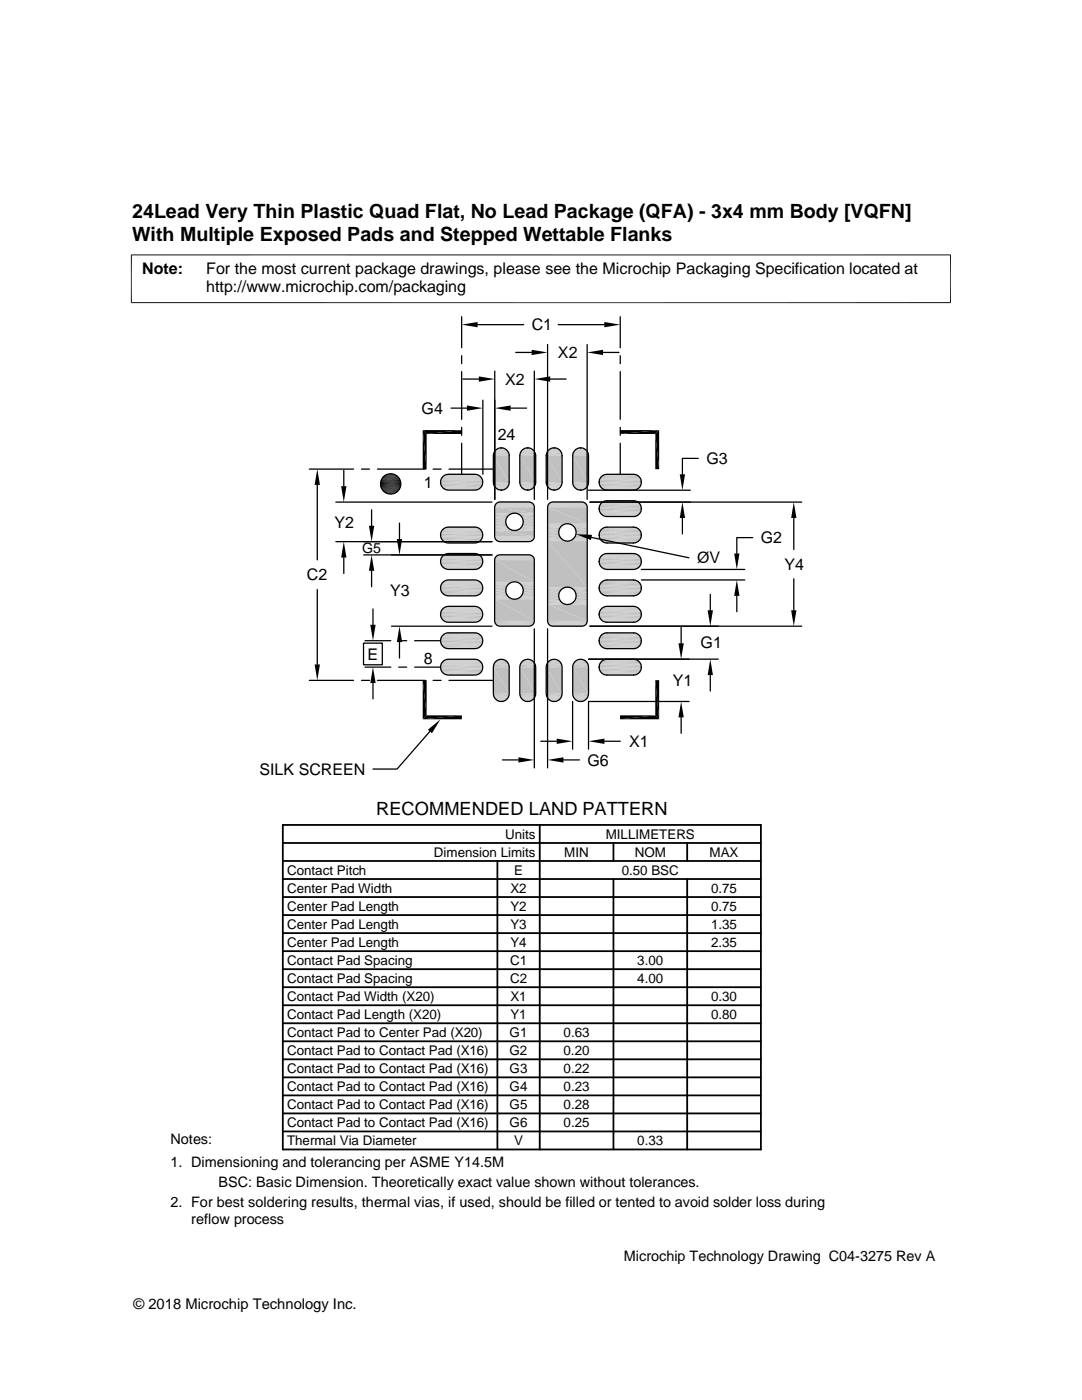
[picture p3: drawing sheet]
<svg xmlns="http://www.w3.org/2000/svg" width="216mm" height="279mm" viewBox="0 0 216 279" stroke-linecap="round" stroke-linejoin="round" font-family="sans-serif">
<g fill="#c0c0c0">
<path d="M99.8 89.4h.5z"/>
<path d="M105.1 89.4h.5z"/>
<path d="M110.3 89.4h.5z"/>
<path d="M115.6 89.4h.5z"/>
<path d="M115.5 89.4h.6z"/>
<path d="M110.3 89.4h.6z"/>
<path d="M105 89.4h.6z"/>
<path d="M99.7 89.4h.6z"/>
<path d="M115.3 89.5h1.1z"/>
<path d="M115.5 89.4l.9 .1z"/>
<path d="M110 89.5h1.1z"/>
<path d="M110.3 89.4l.8 .1z"/>
<path d="M104.8 89.5h1z"/>
<path d="M105 89.4l.8 .1z"/>
<path d="M99.5 89.5h1.1z"/>
<path d="M99.7 89.4l.9 .1z"/>
<path d="M110 89.5h1.2z"/>
<path d="M104.7 89.5h1.2z"/>
<path d="M104.8 89.5h1.1z"/>
<path d="M99.4 89.5h1.2z"/>
<path d="M115.1 89.6l.2-.1 1.3 .1z"/>
<path d="M115.3 89.5l1.3 .1z"/>
<path d="M109.8 89.6l.2-.1 1.4 .1z"/>
<path d="M110 89.5l1.4 .1z"/>
<path d="M104.5 89.6l.2-.1 1.4 .1z"/>
<path d="M104.7 89.5l1.4 .1z"/>
<path d="M99.3 89.6l.1-.1 1.4 .1z"/>
<path d="M99.4 89.5l1.4 .1z"/>
<path d="M115 89.6h1.7z"/>
<path d="M115.1 89.6h1.6z"/>
<path d="M109.7 89.6h1.7z"/>
<path d="M109.8 89.6h1.6z"/>
<path d="M104.4 89.6h1.8z"/>
<path d="M104.5 89.6h1.7z"/>
<path d="M99.1 89.6h1.8z"/>
<path d="M99.3 89.6h1.6z"/>
</g>
<path d="M114.9 89.7h2" fill="none" stroke="#c0c0c0" stroke-width=".2"/>
<path d="M115 89.6l1.9 .1z" fill="#c0c0c0"/>
<path d="M109.6 89.7h2" fill="none" stroke="#c0c0c0" stroke-width=".2"/>
<path d="M109.7 89.6l1.9 .1z" fill="#c0c0c0"/>
<path d="M104.3 89.7h2" fill="none" stroke="#c0c0c0" stroke-width=".2"/>
<path d="M104.4 89.6l1.9 .1z" fill="#c0c0c0"/>
<path d="M99 89.7h2" fill="none" stroke="#c0c0c0" stroke-width=".2"/>
<path d="M99.1 89.6l1.9 .1z" fill="#c0c0c0"/>
<g fill="none" stroke="#c0c0c0" stroke-width=".2">
<path d="M87.9 95.9h8.4M88 95.7h8.2M88 95.5h8.2M88.1 95.4h8M88.2 95.3h7.9M88.3 95.2h7.7M88.4 95.1h7.5M88.5 95h7.3M88.6 94.9h7M88.7 94.8h6.8M88.9 94.8h6.5M89.2 94.7h5.9"/>
<path d="M98.5 90.7h3.1M98.6 90.4h2.9M98.6 90.3h2.9M98.7 90.1h2.7M98.7 90h2.6M98.8 89.9h2.4M98.9 89.8h2.2M103.7 90.7h3.2M103.8 90.4h3M103.8 90.3h3M103.9 90.1h2.8M104 90h2.6"/>
<path d="M104.1 89.9h2.4M104.2 89.8h2.2M109 90.7h3.1M109.1 90.4h3M109.1 90.3h2.9M109.2 90.1h2.8M109.3 90h2.6M109.4 89.9h2.4M109.5 89.8h2.2M114.3 90.7h3.1M114.4 90.4h2.9M114.4 90.3h2.9"/>
<path d="M114.5 90.1h2.7M114.5 90h2.7M114.6 89.9h2.5M114.7 89.8h2.3M119.9 95.1h7.7M120.1 94.9h7.3M120.3 94.8h6.9M120.6 94.7h6.3M120.8 94.7h5.9"/>
</g>
<path d="M87.9 95.8h8.4M98.5 90.5h3.1M103.8 90.5h3M109 90.5h3.1M114.3 90.5h3.1M119.8 95.3h8" fill="none" stroke="#c0c0c0" stroke-width=".23"/>
<path d="M98.4 90.8h3.2M103.7 90.8h3.2M109 90.8h3.2M114.3 90.8h3.1M119.6 95.8h8.4" fill="none" stroke="#c0c0c0" stroke-width=".28"/>
<path d="M119.5 96.1h8.5M119.6 95.6h8.3" fill="none" stroke="#c0c0c0" stroke-width=".25"/>
<g fill="#c0c0c0">
<path d="M114.3 91l3.1 5.2h-3.1z"/>
<path d="M114.3 91h3.1v5.2z"/>
<path d="M109 91l3.2 5.2h-3.2z"/>
<path d="M109 91h3.2v5.2z"/>
<path d="M103.7 91l3.2 5.2h-3.2z"/>
<path d="M103.7 91h3.2v5.2z"/>
<path d="M98.4 91l3.2 5.2h-3.2z"/>
<path d="M98.4 91h3.2v5.2z"/>
</g>
<path d="M87.9 96.1h8.4M88 96.9h8.2M119.6 96.9h8.3" fill="none" stroke="#c0c0c0" stroke-width=".25"/>
<path d="M87.9 96.4h8.4M87.9 96.6h8.4M98.4 96.4h3.2M103.7 96.4h3.2M109 96.4h3.2M114.3 96.4h3.1M119.5 96.4h8.5M119.6 96.6h8.4" fill="none" stroke="#c0c0c0" stroke-width=".28"/>
<g fill="none" stroke="#c0c0c0" stroke-width=".2">
<path d="M88.3 97.4h7.7M98.5 96.5h3.1M98.6 96.8h2.9M98.6 96.9h2.9M98.7 97.1h2.7M98.7 97.2h2.6M98.8 97.3h2.4M98.9 97.4h2.2M103.7 96.5h3.2M103.8 96.8h3M103.8 96.9h3M103.9 97.1h2.8"/>
<path d="M104 97.2h2.6M104.1 97.3h2.4M104.2 97.4h2.2M109 96.5h3.1M109.1 96.8h3M109.1 96.9h2.9M109.2 97.1h2.8M109.3 97.2h2.6M109.4 97.3h2.4M109.5 97.4h2.2M114.3 96.5h3.1M114.4 96.8h2.9"/>
<path d="M114.4 96.9h2.9M114.5 97.1h2.7M114.5 97.2h2.7M114.6 97.3h2.5M114.7 97.4h2.3M119.9 97.4h7.7"/>
</g>
<path d="M88.1 97.1h8M98.5 96.7h3.1M103.8 96.7h3M109 96.7h3.1M114.3 96.7h3.1M119.8 97.1h8" fill="none" stroke="#c0c0c0" stroke-width=".23"/>
<path d="M114.9 97.5l1.8 .1z" fill="#c0c0c0"/>
<path d="M114.9 97.5h2" fill="none" stroke="#c0c0c0" stroke-width=".2"/>
<path d="M109.6 97.5l1.8 .1z" fill="#c0c0c0"/>
<path d="M109.6 97.5h2" fill="none" stroke="#c0c0c0" stroke-width=".2"/>
<path d="M104.3 97.5l1.9 .1z" fill="#c0c0c0"/>
<path d="M104.3 97.5h2" fill="none" stroke="#c0c0c0" stroke-width=".2"/>
<path d="M99 97.5l1.9 .1z" fill="#c0c0c0"/>
<path d="M99 97.5h2M120.1 97.5h7.3" fill="none" stroke="#c0c0c0" stroke-width=".2"/>
<g fill="#c0c0c0">
<path d="M115 97.6h1.6z"/>
<path d="M115 97.6h1.7z"/>
<path d="M109.7 97.6h1.7z"/>
<path d="M104.4 97.6h1.7z"/>
<path d="M104.4 97.6h1.8z"/>
<path d="M99.1 97.6h1.7z"/>
<path d="M99.1 97.6h1.8z"/>
</g>
<path d="M88.5 97.5h7.3" fill="none" stroke="#c0c0c0" stroke-width=".2"/>
<g fill="#c0c0c0">
<path d="M115.1 97.6l1.3 .1z"/>
<path d="M115.1 97.6h1.5l-.2 .1z"/>
<path d="M109.8 97.6l1.4 .1z"/>
<path d="M109.8 97.6h1.6l-.2 .1z"/>
<path d="M104.5 97.6l1.4 .1z"/>
<path d="M104.5 97.6h1.6l-.2 .1z"/>
<path d="M99.3 97.6l1.3 .1z"/>
<path d="M99.3 97.6h1.5l-.2 .1z"/>
</g>
<path d="M120.3 97.7h6.9" fill="none" stroke="#c0c0c0" stroke-width=".2"/>
<g fill="#c0c0c0">
<path d="M115.3 97.7h1.1z"/>
<path d="M110 97.7h1.1z"/>
<path d="M110 97.7h1.2z"/>
<path d="M104.7 97.7h1.1z"/>
<path d="M104.7 97.7h1.2z"/>
<path d="M99.4 97.7h1.2z"/>
</g>
<path d="M88.7 97.7h6.8" fill="none" stroke="#c0c0c0" stroke-width=".2"/>
<g fill="#c0c0c0">
<path d="M115.3 97.7l.8 .1z"/>
<path d="M115.3 97.7h1.1z"/>
<path d="M110 97.7l.9 .1z"/>
<path d="M110 97.7h1.1z"/>
<path d="M104.8 97.7l.8 .1z"/>
<path d="M104.8 97.7h1z"/>
<path d="M99.5 97.7l.8 .1z"/>
<path d="M99.5 97.7h1.1z"/>
<path d="M99.8 97.8h.5z"/>
<path d="M105.1 97.8h.5z"/>
<path d="M110.3 97.8h.5z"/>
<path d="M115.6 97.8h.5z"/>
</g>
<path d="M120.6 97.8h6.3" fill="none" stroke="#c0c0c0" stroke-width=".2"/>
<g fill="#c0c0c0">
<path d="M115.5 97.8h.6z"/>
<path d="M110.3 97.8h.5z"/>
<path d="M110.3 97.8h.6z"/>
<path d="M105 97.8h.6z"/>
<path d="M99.7 97.8h.6z"/>
</g>
<g fill="none" stroke="#c0c0c0" stroke-width=".2">
<path d="M88.9 97.8h6.4M89.2 97.8h5.8M120.6 100h6.3M120.8 99.9h5.9M120.8 97.8h5.9M87.9 106.5h8.4M87.9 111.8h8.4M87.9 117h8.4M88 106.2h8.2M88 111.5h8.2M88 116.8h8.2M88 106.1h8.2"/>
<path d="M88 111.4h8.2M88 116.6h8.2M88.1 105.9h8M88.1 111.2h8M88.1 116.5h8M88.2 105.8h7.9M88.2 111.1h7.9M88.2 116.4h7.9M88.3 107.9h7.7M88.3 113.2h7.7M88.3 118.4h7.7M88.3 105.7h7.7"/>
<path d="M88.3 111h7.7M88.3 116.3h7.7M88.4 105.6h7.5M88.4 110.9h7.5M88.4 116.2h7.5M88.5 108.1h7.3M88.5 113.3h7.3M88.5 118.6h7.3M88.5 105.5h7.3M88.5 110.8h7.3M88.5 116.1h7.3M88.6 105.4h7"/>
<path d="M88.6 110.7h7M88.6 116h7M88.7 108.2h6.8M88.7 113.5h6.8M88.7 118.8h6.8M88.7 105.4h6.8M88.7 110.6h6.8M88.7 115.9h6.8M88.9 105.3h6.5M88.9 110.6h6.5M88.9 115.9h6.5M88.9 108.3h6.4"/>
<path d="M88.9 113.6h6.4M88.9 118.9h6.4M89 105.3h6.3M89 110.5h6.3M89.2 105.2h5.9M89.2 110.5h5.9M89.2 115.8h5.9M89.2 108.4h5.8M89.2 113.6h5.8M89.2 118.9h5.8M89.2 115.7h5.8M119.9 102.6h7.7"/>
<path d="M119.9 107.9h7.7M119.9 113.2h7.7M119.9 118.4h7.7M119.9 105.7h7.7M119.9 110.9h7.7M119.9 116.2h7.7M120.1 102.8h7.3M120.1 108.1h7.3M120.1 113.3h7.3M120.1 118.6h7.3M120.1 100.2h7.3M120.1 105.5h7.3"/>
<path d="M120.1 110.8h7.3M120.1 116h7.3M120.3 102.9h6.9M120.3 108.2h6.9M120.3 113.5h6.9M120.3 118.8h6.9M120.3 100.1h6.9M120.3 105.4h6.9M120.3 110.6h6.9M120.3 115.9h6.9M120.6 103h6.3M120.6 108.3h6.3"/>
<path d="M120.6 113.6h6.3M120.6 118.9h6.3M120.6 105.3h6.3M120.6 110.5h6.3M120.6 115.8h6.3M120.8 105.2h5.9M120.8 110.5h5.9M120.8 115.7h5.9M120.8 103.1h5.9M120.8 108.4h5.9M120.8 113.6h5.9M120.8 118.9h5.9"/>
<path d="M87.9 122.3h8.4M87.9 127.6h8.4M88 122h8.2M88 127.3h8.2M88 121.9h8.2M88 127.2h8.2M88.1 121.8h8M88.1 127h8M88.2 121.7h7.9M88.2 126.9h7.9M88.3 123.7h7.7M88.3 121.5h7.7"/>
<path d="M88.3 126.8h7.7M88.4 121.4h7.5M88.4 126.7h7.5M88.5 123.9h7.3M88.5 129.2h7.3M88.5 121.3h7.3M88.5 126.6h7.3M88.6 121.3h7M88.6 126.5h7M88.7 124h6.8M88.7 129.3h6.8M88.7 121.2h6.8"/>
<path d="M88.7 126.5h6.8M88.9 121.1h6.5M88.9 126.4h6.5M88.9 124.1h6.4M88.9 129.4h6.4M89 121.1h6.3M89 126.4h6.3M89.2 126.3h5.9M89.2 124.2h5.8M89.2 129.4h5.8M89.2 121h5.8M119.9 123.7h7.7"/>
<path d="M119.9 121.5h7.7M119.9 126.8h7.7M120.1 123.9h7.3M120.1 129.2h7.3M120.1 121.3h7.3M120.1 126.6h7.3M120.3 124h6.9M120.3 129.3h6.9M120.3 121.2h6.9M120.3 126.4h6.9M120.6 124.1h6.3M120.6 129.4h6.3"/>
<path d="M120.6 121.1h6.3M120.6 126.4h6.3M120.8 121h5.9M120.8 126.3h5.9M120.8 124.2h5.9M120.8 129.4h5.9"/>
</g>
<path d="M87.9 116.9h8.4M119.8 100.6h8M119.8 105.9h8M119.9 100.4h7.7M88.1 123.5h8M88.1 128.8h8M88.3 129h7.7M119.8 123.5h8M119.8 128.8h8M119.9 129h7.7" fill="none" stroke="#c0c0c0" stroke-width=".21"/>
<g fill="none" stroke="#c0c0c0" stroke-width=".25">
<path d="M87.9 107.2h8.4M87.9 112.5h8.4M88 107.4h8.2M88 112.7h8.2M119.6 116.9h8.4M119.6 101.9h8.4M119.6 107.2h8.4M119.6 112.5h8.4M119.6 100.8h8.3M119.6 106.1h8.3M119.6 116.7h8.3M119.6 102.2h8.3"/>
<path d="M119.6 107.4h8.3M119.6 112.7h8.3M88 123.3h8.2M88 128.5h8.2M119.6 122.2h8.4M119.6 127.5h8.4M119.6 121.9h8.3M119.6 127.2h8.3M119.6 123.3h8.3M119.6 128.5h8.3"/>
</g>
<g fill="none" stroke="#c0c0c0" stroke-width=".28">
<path d="M87.9 106.9h8.4M87.9 112.2h8.4M87.9 117.5h8.4M87.9 106.6h8.4M87.9 111.9h8.4M87.9 117.2h8.4M87.9 117.7h8.4M119.5 101.4h8.5M119.5 106.6h8.5M119.5 111.9h8.5M119.5 117.2h8.5M119.5 101.7h8.5"/>
<path d="M119.5 106.9h8.5M119.5 112.2h8.5M119.5 117.5h8.5M119.6 101.1h8.4M119.6 106.4h8.4M119.6 111.6h8.4M119.6 117.7h8.4M87.9 122.7h8.4M87.9 128h8.4M87.9 122.5h8.4M87.9 127.7h8.4M87.9 123h8.4"/>
<path d="M87.9 128.3h8.4M119.5 122.5h8.5M119.5 127.7h8.5M119.5 122.7h8.5M119.5 128h8.5M119.6 123h8.4M119.6 128.3h8.4"/>
</g>
<g fill="none" stroke="#c0c0c0" stroke-width=".23">
<path d="M87.9 106.4h8.4M87.9 111.6h8.4M88 118h8.2M88.1 107.7h8M88.1 113h8M88.1 118.2h8M119.6 111.4h8.3M119.6 118h8.3M119.8 102.4h8M119.8 107.7h8M119.8 113h8M119.8 118.2h8"/>
<path d="M119.8 111.2h8M119.8 116.4h8M87.9 122.2h8.4M87.9 127.5h8.4M119.8 121.7h8M119.8 127h8"/>
</g>
<g fill="#c0c0c0">
<path d="M99.8 131.6h.5z"/>
<path d="M105 131.6h.6z"/>
<path d="M110.3 131.6h.5z"/>
<path d="M115.6 131.6h.5z"/>
</g>
<path d="M89.2 131.6h5.9M120.6 131.6h6.3M120.8 131.6h5.9" fill="none" stroke="#c0c0c0" stroke-width=".2"/>
<g fill="#c0c0c0">
<path d="M115.3 131.7h1.1z"/>
<path d="M115.6 131.6l.8 .1z"/>
<path d="M110 131.7h1.1z"/>
<path d="M110.3 131.6l.8 .1z"/>
<path d="M104.8 131.7h1z"/>
<path d="M105 131.6l.8 .1z"/>
<path d="M99.5 131.7h1.1z"/>
<path d="M99.8 131.6l.8 .1z"/>
</g>
<path d="M88.9 131.7h6.5M120.3 131.7h6.9" fill="none" stroke="#c0c0c0" stroke-width=".2"/>
<g fill="#c0c0c0">
<path d="M115.1 131.8l.2-.1 1.3 .1z"/>
<path d="M115.3 131.7h1.1l.2 .1z"/>
<path d="M109.8 131.8l.2-.1 1.4 .1z"/>
<path d="M110 131.7h1.1l.3 .1z"/>
<path d="M104.5 131.8l.3-.1 1.3 .1z"/>
<path d="M104.8 131.7h1l.3 .1z"/>
<path d="M99.2 131.8l.3-.1 1.3 .1z"/>
<path d="M99.5 131.7h1.1l.2 .1z"/>
</g>
<path d="M88.6 131.8h7M88.7 131.7h6.8M114.8 131.9h2.1M120.1 131.9h7.3" fill="none" stroke="#c0c0c0" stroke-width=".2"/>
<path d="M115.1 131.8h1.5l.3 .1z" fill="#c0c0c0"/>
<path d="M109.6 131.9h2" fill="none" stroke="#c0c0c0" stroke-width=".2"/>
<path d="M109.8 131.8h1.6l.2 .1z" fill="#c0c0c0"/>
<path d="M104.3 131.9h2" fill="none" stroke="#c0c0c0" stroke-width=".2"/>
<path d="M104.5 131.8h1.6l.2 .1z" fill="#c0c0c0"/>
<path d="M99 131.9h2" fill="none" stroke="#c0c0c0" stroke-width=".2"/>
<path d="M99.2 131.8h1.6l.2 .1z" fill="#c0c0c0"/>
<g fill="none" stroke="#c0c0c0" stroke-width=".2">
<path d="M87.9 132.9h8.4M88 132.6h8.2M88 132.5h8.2M88.1 132.3h8M88.2 132.2h7.9M88.3 134.3h7.7M88.3 132.1h7.7M88.4 132h7.5M88.5 134.4h7.3M88.5 131.9h7.3M88.7 134.6h6.8M88.9 134.7h6.4"/>
<path d="M89.2 134.7h5.8M98.8 132h2.4M104.1 132h2.4M109.4 132h2.4M114.6 132h2.5M119.9 134.3h7.7M119.9 132h7.7M120.1 134.4h7.3M120.3 134.6h6.9M120.6 134.7h6.3M120.8 134.7h5.9"/>
</g>
<path d="M87.9 132.7h8.4M88.1 134.1h8M98.7 132.2h2.7M103.9 132.2h2.8M109.2 132.2h2.8M114.5 132.2h2.7M119.8 134.1h8M119.8 132.2h8" fill="none" stroke="#c0c0c0" stroke-width=".23"/>
<path d="M87.9 133.3h8.4M88 133.8h8.2M98.5 132.5h3M103.8 132.5h3M109.1 132.5h3M114.4 132.5h2.9M119.5 133.3h8.5M119.6 132.5h8.3M119.6 133.8h8.3" fill="none" stroke="#c0c0c0" stroke-width=".25"/>
<g fill="none" stroke="#c0c0c0" stroke-width=".28">
<path d="M87.9 133h8.4M87.9 133.6h8.4M98.4 133h3.2M98.5 132.7h3.1M103.7 133h3.2M103.7 132.7h3.2M109 133h3.2M109 132.7h3.1M114.3 133h3.1M114.3 132.7h3.1M119.5 133h8.5M119.6 132.7h8.4"/>
<path d="M119.6 133.6h8.4"/>
</g>
<g fill="#c0c0c0">
<path d="M114.3 133.2l3.1 5.2h-3.1z"/>
<path d="M114.3 133.2h3.1v5.2z"/>
<path d="M109 133.2l3.2 5.2h-3.2z"/>
<path d="M109 133.2h3.2v5.2z"/>
<path d="M103.7 133.2l3.2 5.2h-3.2z"/>
<path d="M103.7 133.2h3.2v5.2z"/>
<path d="M98.4 133.2l3.2 5.2h-3.2z"/>
<path d="M98.4 133.2h3.2v5.2z"/>
</g>
<path d="M98.4 138.6h3.2M103.7 138.6h3.2M109 138.6h3.2M114.3 138.6h3.1" fill="none" stroke="#c0c0c0" stroke-width=".28"/>
<g fill="none" stroke="#c0c0c0" stroke-width=".2">
<path d="M98.5 138.7h3.1M98.6 139h2.9M98.6 139.1h2.9M98.7 139.3h2.7M98.7 139.4h2.6M98.8 139.5h2.4M98.9 139.6h2.2M103.7 138.7h3.2M103.8 139h3M103.8 139.1h3M103.9 139.3h2.8M104 139.4h2.6"/>
<path d="M104.1 139.5h2.4M104.2 139.6h2.2M109 138.7h3.1M109.1 139h3M109.1 139.1h2.9M109.2 139.3h2.8M109.3 139.4h2.6M109.4 139.5h2.4M109.5 139.6h2.2M114.3 138.7h3.1M114.4 139h2.9M114.4 139.1h2.9"/>
<path d="M114.5 139.3h2.7M114.5 139.4h2.7M114.6 139.5h2.5M114.7 139.6h2.3"/>
</g>
<path d="M98.5 138.8h3.1M103.8 138.8h3M109 138.8h3.1M114.3 138.8h3.1" fill="none" stroke="#c0c0c0" stroke-width=".23"/>
<path d="M114.9 139.6l1.8 .1z" fill="#c0c0c0"/>
<path d="M114.9 139.7h2" fill="none" stroke="#c0c0c0" stroke-width=".2"/>
<path d="M109.6 139.6l1.8 .1z" fill="#c0c0c0"/>
<path d="M109.6 139.7h2" fill="none" stroke="#c0c0c0" stroke-width=".2"/>
<path d="M104.3 139.6l1.9 .1z" fill="#c0c0c0"/>
<path d="M104.3 139.7h2" fill="none" stroke="#c0c0c0" stroke-width=".2"/>
<path d="M99 139.6l1.9 .1z" fill="#c0c0c0"/>
<path d="M99 139.7h2" fill="none" stroke="#c0c0c0" stroke-width=".2"/>
<g fill="#c0c0c0">
<path d="M115 139.7l1.6 .1z"/>
<path d="M115 139.7h1.7z"/>
<path d="M109.7 139.7l1.7 .1z"/>
<path d="M109.7 139.7h1.7z"/>
<path d="M104.4 139.7l1.7 .1z"/>
<path d="M104.4 139.7h1.8z"/>
<path d="M99.1 139.7l1.7 .1z"/>
<path d="M99.1 139.7h1.8z"/>
<path d="M115.1 139.8l1.3 .1z"/>
<path d="M115.1 139.8h1.5l-.2 .1z"/>
<path d="M109.8 139.8l1.4 .1z"/>
<path d="M109.8 139.8h1.6l-.2 .1z"/>
<path d="M104.5 139.8l1.4 .1z"/>
<path d="M104.5 139.8h1.6l-.2 .1z"/>
<path d="M99.3 139.8l1.3 .1z"/>
<path d="M99.3 139.8h1.5l-.2 .1z"/>
<path d="M115.3 139.9h1.1z"/>
<path d="M110 139.9h1.1z"/>
<path d="M110 139.9h1.2z"/>
<path d="M104.7 139.9h1.1z"/>
<path d="M104.7 139.9h1.2z"/>
<path d="M99.4 139.9h1.2z"/>
<path d="M115.3 139.9l.8 .1z"/>
<path d="M110 139.9l.9 .1z"/>
<path d="M104.8 139.9l.8 .1z"/>
<path d="M104.8 139.9h1z"/>
<path d="M99.5 139.9l.8 .1z"/>
<path d="M99.5 139.9h1.1z"/>
<path d="M99.8 140h.5z"/>
<path d="M105.1 140h.5z"/>
<path d="M110.3 140h.5z"/>
<path d="M115.6 140h.5z"/>
<path d="M115.5 140h.6z"/>
<path d="M110.3 140h.6z"/>
<path d="M105 140h.6z"/>
<path d="M99.7 140h.6z"/>
</g>
<g fill="none" stroke="#000" stroke-width=".25">
<path d="M88.5 95l1-.3h5.3a1.58 1.58 0 0 1 1.5 1.5 1.58 1.58 0 0 1-1.5 1.6h-5.3a1.58 1.58 0 0 1-1.5-1 1.58 1.58 0 0 1 .5-1.8zM100 89.4a1.57 1.57 0 0 0-1.6 1.6v5.2a1.57 1.57 0 0 0 1.6 1.6M100 97.8h.1M100 89.4h.1M100 89.4a1.57 1.57 0 0 1 1.6 1.6v5.2a1.57 1.57 0 0 1-1.6 1.6M105.3 89.4a1.58 1.58 0 0 1 1.6 1.6v5.2l-.2 .7a1.53 1.53 0 0 1-1.4 .9M105.3 89.4a1.56 1.56 0 0 0-1.6 1.6l.1 5.6a1.54 1.54 0 0 0 1.5 1.2M105.3 97.8h.1M105.3 89.4h.1M110.6 89.4a1.56 1.56 0 0 1 1.6 1.6l-.1 5.6a1.54 1.54 0 0 1-1.5 1.2M110.6 89.4a1.58 1.58 0 0 0-1.6 1.6v5.2l.2 .7a1.53 1.53 0 0 0 1.4 .9M110.6 97.8h.1"/>
<path d="M110.6 89.4h.1M115.8 89.4a1.57 1.57 0 0 0-1.5 1.6v5.2a1.57 1.57 0 0 0 1.5 1.6M115.8 89.4a1.57 1.57 0 0 1 1.6 1.6v5.2a1.57 1.57 0 0 1-1.6 1.6M115.8 97.8h.1M115.8 89.4h.1M119.5 96.2a1.56 1.56 0 0 0 1.6 1.6h5.3a1.56 1.56 0 0 0 1.6-1.6M119.5 96.2h.1M119.5 96.2a1.56 1.56 0 0 1 1.6-1.5h5.3a1.56 1.56 0 0 1 1.6 1.5M128 96.2h.1M88.2 116.3l.6-.4 .7-.2h5.3a1.59 1.59 0 0 1 1.5 1.6 1.59 1.59 0 0 1-1.5 1.6h-5.3a1.59 1.59 0 0 1-1.5-.9 1.59 1.59 0 0 1 .2-1.7zM88.5 110.8l1-.3h5.3a1.59 1.59 0 0 1 1.5 1.6 1.59 1.59 0 0 1-1.5 1.5h-5.3a1.59 1.59 0 0 1-1.5-1 1.59 1.59 0 0 1 .5-1.8zM88.5 105.5l1-.3h5.3a1.59 1.59 0 0 1 1.5 1.6 1.59 1.59 0 0 1-1.5 1.6h-5.3a1.59 1.59 0 0 1-1.5-1.1 1.59 1.59 0 0 1 .5-1.8z"/>
<path d="M119.5 117.3a1.56 1.56 0 0 0 1.6 1.6h5.6a1.54 1.54 0 0 0 1.3-1.6M119.5 112.1a1.58 1.58 0 0 0 1.6 1.5h5.3l.7-.1a1.53 1.53 0 0 0 .9-1.4M119.5 106.8a1.6 1.6 0 0 0 1.6 1.6h5.3a1.61 1.61 0 0 0 1.6-1.6M119.5 101.5a1.56 1.56 0 0 0 1.6 1.6h5.3a1.57 1.57 0 0 0 1.6-1.6M119.5 117.3h.1M119.5 112.1h.1M119.5 106.8h.1M119.5 101.5h.1M119.5 117.3a1.58 1.58 0 0 1 1.6-1.6h5.3l.7 .2a1.53 1.53 0 0 1 .9 1.4M119.5 112.1a1.56 1.56 0 0 1 1.6-1.6h5.6a1.54 1.54 0 0 1 1.3 1.6M119.5 106.8a1.56 1.56 0 0 1 1.6-1.6h5.3a1.56 1.56 0 0 1 1.6 1.6M119.5 101.5a1.56 1.56 0 0 1 1.6-1.6h5.3a1.56 1.56 0 0 1 1.6 1.6"/>
<path d="M128 117.3h.1M128 112.1h.1M128 106.8h.1M128 101.5h.1M88.5 131.9l1-.3h5.3a1.58 1.58 0 0 1 1.5 1.5 1.58 1.58 0 0 1-1.5 1.6h-5.3a1.58 1.58 0 0 1-1.5-1 1.58 1.58 0 0 1 .5-1.8zM88.5 126.6l1-.3h5.3a1.58 1.58 0 0 1 1.5 1.6 1.58 1.58 0 0 1-1.5 1.6h-5.3a1.58 1.58 0 0 1-1.5-1.1 1.58 1.58 0 0 1 .5-1.8zM88.5 121.4l1-.4h5.3a1.59 1.59 0 0 1 1.5 1.6 1.59 1.59 0 0 1-1.5 1.6h-5.3a1.58 1.58 0 0 1-1.5-1.1 1.58 1.58 0 0 1 .5-1.7zM98.8 132.2a1.58 1.58 0 0 1 1.7-.5 1.58 1.58 0 0 1 1.1 1.5v5.2a1.58 1.58 0 0 1-1.6 1.6 1.58 1.58 0 0 1-1.6-1.6v-5.2zM104.1 132.2a1.6 1.6 0 0 1 1.7-.5 1.6 1.6 0 0 1 1.1 1.5v5.2a1.59 1.59 0 0 1-1.6 1.6 1.59 1.59 0 0 1-1.6-1.6v-5.2zM109.6 131.9a1.59 1.59 0 0 1 1.7-.2 1.59 1.59 0 0 1 .9 1.5v5.2a1.59 1.59 0 0 1-1.6 1.6 1.59 1.59 0 0 1-1.6-1.6v-5.2l.2-.7zM114.6 132.2a1.58 1.58 0 0 1 1.8-.5 1.58 1.58 0 0 1 1 1.5v5.2a1.58 1.58 0 0 1-1.5 1.6 1.58 1.58 0 0 1-1.6-1.6v-5.2zM119.5 133.2a1.56 1.56 0 0 0 1.6 1.5h5.3a1.56 1.56 0 0 0 1.6-1.5"/>
<path d="M119.5 127.9a1.56 1.56 0 0 0 1.6 1.6h5.3a1.56 1.56 0 0 0 1.6-1.6M119.5 122.6a1.56 1.56 0 0 0 1.6 1.6h5.3a1.56 1.56 0 0 0 1.6-1.6M119.5 133.2h.1M119.5 127.9h.1M119.5 122.6h.1M119.5 133.2a1.56 1.56 0 0 1 1.6-1.6h5.3a1.56 1.56 0 0 1 1.6 1.6M119.5 122.6a1.6 1.6 0 0 1 1.6-1.6h5.3a1.61 1.61 0 0 1 1.6 1.6M128 127.9a1.56 1.56 0 0 0-1.6-1.6h-5.3a1.57 1.57 0 0 0-1.6 1.6M128 133.2h.1M128 127.9h.1M128 122.6h.1"/>
</g>
<g fill="none" stroke="#c0c0c0" stroke-width=".2">
<path d="M98.7 101.2h7.9M98.7 101h7.9M98.8 100.9h7.8M98.8 100.8h7.7M98.8 100.7h7.7M98.9 100.6h7.5M99 100.5h7.4M99 100.5h7.3M99.1 100.4h7.1M99.2 100.4h7M99.2 100.3h6.9M99.4 100.3h6.6"/>
<path d="M99.4 100.2h6.5M99.6 100.2h6.1M109.3 101.1h7.9M109.3 101h7.9M109.3 100.9h7.8M109.3 100.8h7.8M109.4 100.7h7.6M109.4 100.6h7.6M109.5 100.5h7.4M109.6 100.5h7.3M109.6 100.4h7.2M109.7 100.4h7"/>
<path d="M109.8 100.3h6.8M109.9 100.3h6.6M110 100.2h6.5M110.2 100.2h6.1"/>
</g>
<g fill="#c0c0c0">
<path d="M98.7 101.2l7.9 1.2h-7.9z"/>
<path d="M98.7 101.2h7.9v1.2z"/>
</g>
<path d="M98.7 102.4h3.8M98.7 102.5h3.5M98.7 102.7h3.2M102.8 102.4h3.8M103.1 102.5h3.5M103.4 102.7h3.2" fill="none" stroke="#c0c0c0" stroke-width=".2"/>
<path d="M98.7 102.9h2.9M103.7 102.9h2.9" fill="none" stroke="#c0c0c0" stroke-width=".23"/>
<path d="M98.7 103.1h2.7M103.9 103.1h2.7" fill="none" stroke="#c0c0c0" stroke-width=".25"/>
<path d="M98.7 103.4h2.5M104.1 103.4h2.5" fill="none" stroke="#c0c0c0" stroke-width=".28"/>
<path d="M98.7 103.7h2.3M98.7 104h2.2M98.7 104.3h2.2M104.3 103.7h2.3M104.4 104.3h2.2M104.4 104h2.2" fill="none" stroke="#c0c0c0" stroke-width=".32"/>
<g fill="#c0c0c0">
<path d="M109.3 101.2l7.9 3.3h-7.9z"/>
<path d="M109.3 101.2h7.9v3.3z"/>
</g>
<path d="M98.7 105.6h3.2M98.7 105.8h3.5M98.7 105.8h3.8M102.8 105.8h3.8M103.1 105.8h3.5M103.4 105.6h3.2M109.3 104.6h3.8M109.3 104.6h3.4M109.3 104.8h3.1M113.4 104.6h3.8M113.7 104.6h3.5M114 104.8h3.2" fill="none" stroke="#c0c0c0" stroke-width=".2"/>
<path d="M98.7 104.6h2.3M104.3 104.6h2.3M109.3 105.8h2.3M109.3 106.1h2.2M109.3 106.4h2.2M114.8 105.8h2.4M114.9 106.4h2.3M114.9 106.1h2.3" fill="none" stroke="#c0c0c0" stroke-width=".32"/>
<path d="M98.7 104.9h2.5M104.1 104.9h2.5" fill="none" stroke="#c0c0c0" stroke-width=".28"/>
<path d="M109.3 105h2.9M114.3 105h2.9" fill="none" stroke="#c0c0c0" stroke-width=".21"/>
<path d="M98.7 105.2h2.7M103.9 105.2h2.7M109.3 105.2h2.6M114.5 105.2h2.7" fill="none" stroke="#c0c0c0" stroke-width=".25"/>
<path d="M98.7 105.4h2.9M103.7 105.4h2.9" fill="none" stroke="#c0c0c0" stroke-width=".23"/>
<path d="M109.3 105.5h2.4M109.3 106.7h2.3M114.7 105.5h2.5M114.8 106.7h2.4" fill="none" stroke="#c0c0c0" stroke-width=".3"/>
<g fill="#c0c0c0">
<path d="M98.7 105.9l7.9 1.1h-7.9z"/>
<path d="M98.7 105.9h7.9v1.1z"/>
</g>
<path d="M109.3 107h2.4M114.7 107h2.5" fill="none" stroke="#c0c0c0" stroke-width=".3"/>
<g fill="none" stroke="#c0c0c0" stroke-width=".2">
<path d="M98.7 111.7h7.9M98.7 107.1h7.9M98.7 111.5h7.9M98.7 107.2h7.9M98.7 107.3h7.9M98.8 111.3h7.8M98.8 107.4h7.8M98.8 107.5h7.7M98.8 107.6h7.7M98.8 111.2h7.7M98.9 107.7h7.5M99 111h7.4"/>
<path d="M99 107.7h7.4M99 107.8h7.3M99.1 110.9h7.1M99.1 107.9h7.1M99.2 107.9h7M99.2 110.8h6.9M99.3 108h6.8M99.4 110.8h6.5M99.4 108.1h6.5M99.6 108.1h6.2M109.3 107.7h3.1M109.3 107.9h3.4"/>
<path d="M109.3 108h3.8M113.4 108h3.8M113.7 107.9h3.5M114 107.7h3.2"/>
</g>
<path d="M109.3 107.3h2.6M114.5 107.3h2.7" fill="none" stroke="#c0c0c0" stroke-width=".25"/>
<path d="M109.3 107.5h2.9M114.3 107.5h2.9" fill="none" stroke="#c0c0c0" stroke-width=".21"/>
<g fill="#c0c0c0">
<path d="M98.7 111.8l7.9 4.3h-7.9z"/>
<path d="M98.7 111.8h7.9v4.3z"/>
</g>
<path d="M98.7 116.2h3.8M98.7 116.2h3.5M98.7 116.4h3.2M102.8 116.2h3.8M103.1 116.2h3.5M103.4 116.4h3.2" fill="none" stroke="#c0c0c0" stroke-width=".2"/>
<path d="M98.7 116.6h2.9M103.7 116.6h2.9" fill="none" stroke="#c0c0c0" stroke-width=".21"/>
<path d="M98.7 116.8h2.7M103.9 116.8h2.7" fill="none" stroke="#c0c0c0" stroke-width=".25"/>
<g fill="#c0c0c0">
<path d="M109.3 108l7.9 9.2h-7.9z"/>
<path d="M109.3 108h7.9v9.2z"/>
</g>
<path d="M98.7 117.1h2.5M98.7 118.3h2.3M98.7 118.6h2.5M104.1 117.1h2.5M104.1 118.6h2.5M104.3 118.3h2.3M109.3 118.1h2.4M109.3 119.4h2.3M109.3 119.7h2.4M114.7 119.7h2.5M114.7 118.1h2.5M114.8 119.4h2.4" fill="none" stroke="#c0c0c0" stroke-width=".3"/>
<g fill="none" stroke="#c0c0c0" stroke-width=".2">
<path d="M98.7 119.3h3.2M98.7 119.5h3.5M98.7 119.6h3.8M102.8 119.6h3.8M103.1 119.5h3.5M103.4 119.3h3.2M109.3 117.2h3.8M109.3 117.3h3.4M109.3 117.4h3.1M113.4 117.2h3.8M113.7 117.3h3.5M114 117.4h3.2"/>
<path d="M109.3 120.4h3.1M109.3 120.5h3.4M109.3 120.6h3.8M113.4 120.6h3.8M113.7 120.5h3.5M114 120.4h3.2"/>
</g>
<path d="M98.7 117.4h2.3M98.7 117.7h2.2M98.7 118h2.2M104.3 117.4h2.3M104.4 118h2.2M104.4 117.7h2.2M109.3 118.4h2.3M109.3 118.8h2.2M109.3 119.1h2.2M114.8 118.4h2.4M114.9 119.1h2.3M114.9 118.8h2.3" fill="none" stroke="#c0c0c0" stroke-width=".32"/>
<path d="M98.7 119.1h2.9M103.7 119.1h2.9M109.3 117.6h2.9M114.3 117.6h2.9M109.3 120.2h2.9M114.3 120.2h2.9" fill="none" stroke="#c0c0c0" stroke-width=".21"/>
<path d="M98.7 118.9h2.7M103.9 118.9h2.7M109.3 117.9h2.6M109.3 120h2.6M114.5 117.9h2.7M114.5 120h2.7" fill="none" stroke="#c0c0c0" stroke-width=".25"/>
<g fill="#c0c0c0">
<path d="M98.7 119.6l7.9 4.3h-7.9z"/>
<path d="M98.7 119.6h7.9v4.3z"/>
<path d="M109.3 120.7l7.9 3.2h-7.9z"/>
<path d="M109.3 120.7h7.9v3.2z"/>
</g>
<g fill="none" stroke="#c0c0c0" stroke-width=".2">
<path d="M98.7 124.2h7.9M98.8 124.4h7.7M98.9 124.6h7.5M99 124.7h7.3M99.2 124.8h7M99.4 124.9h6.6M99.6 125h6.2M109.3 124h7.9M109.3 124.1h7.9M109.3 124.2h7.9M109.3 124.3h7.8M109.3 124.4h7.8"/>
<path d="M109.4 124.5h7.6M109.5 124.5h7.5M109.5 124.6h7.4M109.6 124.7h7.3M109.6 124.8h7.2M109.7 124.8h7M109.8 124.9h6.8M109.9 124.9h6.6M110.1 124.9h6.2"/>
</g>
<path d="M98.7 124h7.9" fill="none" stroke="#c0c0c0" stroke-width=".21"/>
<g fill="none" stroke="#000" stroke-width=".25">
<path d="M92.1 63.2v6.2M92.1 71v1.6M92.1 74.2v9.5M92.4 75.6h3.1M95.3 64.8h9.2M96.4 79.9v14.8M98.7 74.1v25.6M102.9 70.3h3.2M106.6 74.1v25.6M109.3 68.7v31M109.8 75.6h3.2M111.4 64.8h9.2"/>
<path d="M117.2 68.7v31M120.3 70.3h3.2M123.8 63.2v6.2M123.8 71v1.6M123.8 74.2v9.5M61.7 93.6h8.8M63.3 96.8v14.9M68.6 93.9v3.1M72.1 93.6h1.6M75.3 93.6h9.5M86.4 93.6h1.6M89.6 93.6h8.8"/>
<path d="M90 81.4h3.2M92.1 85.3v1.6M92.1 88.5v6.2M101.9 81.4h3.2M117.4 97.8h20.4M123.8 85.3v1.6M123.8 88.5v6.2M139.3 91.5h-3.1v3.2M63.3 117.6v15M67 108.1h31.2M67 100.2h31.2M68.6 111.3v3.1"/>
<path d="M72.6 110.7h25.6M74.1 101.7v3.2M74.1 113.9v3.2M79.7 104.4v3.2M99 100.5l.8-.3h5.8l.5 .1a.97 .97 0 0 1 .5 .9v5.8a1.05 1.05 0 0 1-1 1.1h-5.8l-.8-.3-.3-.8v-5.8zM99 111l.8-.3h5.8l.5 .2a.97 .97 0 0 1 .5 .9v12.1a1.05 1.05 0 0 1-1 1.1h-5.8l-.6-.2-.4-.4-.1-.5v-12.1zM109.6 100.5l.7-.3h5.8l.5 .1 .5 .7v23.2a1.03 1.03 0 0 1-1 .8h-5.8a1.05 1.05 0 0 1-1-1.1v-22.7zM117.7 100.2h42.3M118 107.3l19.5 4M128 115.7h20.6M128 113.6h20.6M136.2 103.4v3.2"/>
<path d="M141.7 118.6v3.2M147 118.9v3.2M150.2 107.3h-3.2v3.2M158.4 103.4v6.3M158.4 115.5v6.3M61.7 135.8h8.8M72.1 135.8h1.6M72.5 128.4h3.8v4.3h-3.8zM72.8 127.9h5.2M72.8 133.1h5.2M74.4 121.5v3.2M74.4 136.3v3.2"/>
<path d="M75.3 135.8h9.5M78.1 125h20.1M79.6 127.9h1.6M79.6 133.1h1.6M79.7 128.1v3.2M82.7 127.9h5.2M82.7 133.1h5.2M86.4 135.8h1.6M89.6 135.8h8.8M106.6 125.5v27.7M109.3 125.5v27.7M114.3 140v9.5"/>
<path d="M117.4 131.6h25.9M117.7 125h42.3M135.9 125.2v3.2M137.5 140h-20.1v9.5M141.7 134.7v3.2M85.8 146l-6.6 7.5h-4.8M100.3 151.7h3.1M107.9 147.9h3.2M112.4 151.7h3.2M120.6 147.9h3.2M135.9 143.2v3.1"/>
<circle cx="78" cy="96.6" r="2.03"/>
<circle cx="102.7" cy="117.9" r="1.74"/>
<circle cx="102.7" cy="104.1" r="1.74"/>
<circle cx="113.2" cy="118.9" r="1.74"/>
<circle cx="113.2" cy="106.3" r="1.74"/>
</g>
<g fill="#000">
<path d="M92.1 64.8l3.2-.5v1zM95.5 75.1l3.2 .5-3.2 .6zM106.1 69.8l3.2 .5-3.2 .6zM106.6 75.6l3.2-.5v1.1zM117.2 70.3l3.1-.5v1.1zM120.6 64.3l3.2 .5-3.2 .5zM63.3 93.6l.5 3.2h-1zM68.1 97h1l-.5 3.2zM76.9 98.3l1.9 .1zM77.1 94.7l1.9 .1zM77.1 98.4l1.5 .1zM77.1 98.4h1.7z"/>
<path d="M77.1 94.7h1.7zM77.3 94.7h1.5zM77.3 98.5l1.1 .1zM77.3 98.5h1.3zM77.3 94.7h1.3zM77.5 94.6l1.1 .1zM77.5 98.6h.7zM77.5 98.6h.9zM77.5 94.6h.9zM77.7 94.6h.7zM77.7 98.6h.5zM77.7 94.6h.5z"/>
<path d="M84.3 85.8l.8 7.8h-.8zM84.3 85.8h7.9l-7.1 .8zM84.3 85.8l.8 .8v7zM85.1 86.6l7.1-.8v.8zM93.2 80.9l3.2 .5-3.2 .6zM98.7 81.4l3.2-.5v1.1zM123.7 85.8h7.8l-7.8 .8zM123.7 86.6l7.8-.8-.8 .8zM130.7 86.6l.8 7h-.8zM130.7 86.6l.8-.8v7.8zM135.6 94.7h1.1l-.5 3.1zM68.6 108.1l.5 3.2h-1z"/>
<path d="M73.6 104.9h1.1l-.6 3.2zM74.1 110.7l.6 3.2h-1.1zM79.2 107.6h1l-.5 3.1zM114.9 106.6l3.2 .1-.2 1.1zM136.2 100.2l.5 3.2h-1.1zM147 115.7l.6 3.2h-1.1zM146.5 110.5h1.1l-.6 3.1zM158.4 100.2l.5 3.2h-1zM62.8 132.6h1l-.5 3.2zM73.9 124.7h1.1l-.6 3.2zM74.4 133.1l.6 3.2h-1.1zM79.7 125l.5 3.1h-1z"/>
<path d="M130.7 135.7l.8 7.9-.8-.8zM130.7 135.7h.8v7.9zM135.4 128.4h1l-.5 3.2zM141.7 131.6l.6 3.1h-1.1zM141.2 121.8h1.1l-.6 3.2zM157.9 121.8h1l-.5 3.2zM84.3 135.7l.8 7.1-.8 .8zM84.3 135.7h.8v7.1zM85.4 145.6l2.5-2-1.7 2.7zM84.3 143.6l7.9-.8v.8zM85.1 142.8h7.1l-7.9 .8zM103.4 151.1l3.2 .6-3.2 .5z"/>
<path d="M111.1 147.4l3.2 .5-3.2 .6zM109.3 151.7l3.1-.6v1.1zM117.4 147.9l3.2-.5v1.1zM123.7 142.8h7l-7 .8zM123.7 143.6l7-.8 .8 .8zM135.9 140l.5 3.2h-1z"/>
</g>
<g fill="none" stroke="#000" stroke-width=".2">
<path d="M26.1 50.9h163.7M26.2 50.8v9.7M189.7 50.8v9.7M26.1 60.4h163.7M75.9 96.3h4.1M75.9 96.7h4.1M75.9 96.9h4.1M76 97.1h3.9M76 96.1h3.9M76 95.9h3.9M76 97.2h3.9M76.1 97.4h3.7"/>
<path d="M76.1 95.7h3.7M76.1 95.6h3.7M76.1 97.6h3.7M76.2 97.8h3.5M76.2 95.4h3.5M76.3 95.2h3.2M76.3 97.9h3.2M76.5 98h2.9M76.5 95.1h2.9M76.6 95h2.7M76.6 98.2h2.7M76.8 98.3h2.3"/>
<path d="M76.8 94.9h2.3M76.9 94.8h2.1M76.9 98.4h2.1"/>
</g>
<path d="M75.9 96.5h4.1" fill="none" stroke="#000" stroke-width=".21"/>
<g fill="none" stroke="#000" stroke-width=".36">
<path d="M56.4 168.2h95.4M56.4 164.6h95.4v64.8h-95.4zM56.4 171.8h95.4M56.4 179h95.4M56.4 175.4h95.4M99.3 171.8v57.6M107.7 164.6v64.8M122.4 168.2v3.6M122.4 175.4v54M137.1 168.2v3.6M137.1 175.4v54M56.4 189.8h95.4"/>
<path d="M56.4 193.4h95.4M56.4 182.6h95.4M56.4 197h95.4M56.4 186.2h95.4M56.4 200.6h95.4M56.4 211.4h95.4M56.4 207.8h95.4M56.4 204.2h95.4M56.4 215h95.4M56.4 218.6h95.4M56.4 222.2h95.4M56.4 225.8h95.4"/>
</g>
<g font-size="3.9">
<text x="26.4" y="43.5">24Lead Very Thin Plastic Quad Flat, No Lead Package (QFA) - 3x4 mm Body [VQFN]</text>
<text x="26.4" y="48">With Multiple Exposed Pads and Stepped Wettable Flanks</text>
</g>
<text font-size="3.6" x="75.1" y="162.6">RECOMMENDED LAND PATTERN</text>
<g font-size="3.2">
<text x="28.4" y="54.6">Note:</text>
<text x="41.1" y="54.6">For the most current package drawings, please see the Microchip Packaging Specification located at</text>
<text x="41.1" y="58.3">http://www.microchip.com/packaging</text>
<text x="106.1" y="65.9">C1</text>
<text x="111.3" y="71.5">X2</text>
<text x="100.8" y="76.8">X2</text>
<text x="84.1" y="82.6">G4</text>
<text x="99.3" y="87.8">24</text>
<text x="140.9" y="92.6">G3</text>
<text x="84.5" y="97.4">1</text>
<text x="66.7" y="105.3">Y2</text>
<text x="139.1" y="112.4">ØV</text>
<text x="151.8" y="108.4">G2</text>
<text x="156.5" y="113.7">Y4</text>
<text x="61.3" y="115.8">C2</text>
<text x="77.8" y="119">Y3</text>
<text x="73.3" y="131.7">E</text>
<text x="139.8" y="129.4">G1</text>
<text x="84.5" y="132.6">8</text>
<text x="134.2" y="136.9">Y1</text>
<text x="125.5" y="149.1">X1</text>
<text x="51.8" y="154.6">SILK SCREEN</text>
<text x="117.2" y="152.8">G6</text>
</g>
<g font-size="2.9">
<text x="34" y="228.3">Notes:</text>
<text x="34" y="232.9">1. Dimensioning and tolerancing per ASME Y14.5M</text>
<text x="43.6" y="236.9">BSC: Basic Dimension. Theoretically exact value shown without tolerances.</text>
<text x="34" y="241">2. For best soldering results, thermal vias, if used, should be filled or tented to avoid solder loss during</text>
<text x="38.1" y="244.3">reflow process</text>
<text x="124.5" y="251.7">Microchip Technology Drawing C04-3275 Rev A</text>
<text x="26.6" y="261.3">© 2018 Microchip Technology Inc.</text>
</g>
<text font-size="2.8" x="72.2" y="110.4">G5</text>
<g font-size="2.7">
<text x="100.8" y="167.4">Units</text>
<text x="120.9" y="167.4">MILLIMETERS</text>
<text x="86.6" y="171">Dimension Limits</text>
<text x="112.6" y="171">MIN</text>
<text x="126.7" y="171">NOM</text>
<text x="141.6" y="171">MAX</text>
<text x="57.3" y="178.2">Center Pad Width</text>
<text x="57.3" y="174.6">Contact Pitch</text>
<text x="101.8" y="178.2">X2</text>
<text x="102.6" y="174.6">E</text>
<text x="124.1" y="174.6">0.50 BSC</text>
<text x="141.9" y="178.2">0.75</text>
<text x="57.3" y="181.8">Center Pad Length</text>
<text x="57.3" y="185.4">Center Pad Length</text>
<text x="101.8" y="181.8">Y2</text>
<text x="101.8" y="185.4">Y3</text>
<text x="141.9" y="181.8">0.75</text>
<text x="141.9" y="185.4">1.35</text>
<text x="57.3" y="189">Center Pad Length</text>
<text x="101.8" y="189">Y4</text>
<text x="141.9" y="189">2.35</text>
<text x="57.3" y="196.2">Contact Pad Spacing</text>
<text x="57.3" y="192.6">Contact Pad Spacing</text>
<text x="101.8" y="196.2">C2</text>
<text x="101.8" y="192.6">C1</text>
<text x="127.2" y="196.2">4.00</text>
<text x="127.2" y="192.6">3.00</text>
<text x="57.3" y="203.4">Contact Pad Length (X20)</text>
<text x="57.3" y="199.8">Contact Pad Width (X20)</text>
<text x="101.8" y="203.4">Y1</text>
<text x="101.8" y="199.8">X1</text>
<text x="141.9" y="203.4">0.80</text>
<text x="141.9" y="199.8">0.30</text>
<text x="57.3" y="207">Contact Pad to Center Pad (X20)</text>
<text x="101.7" y="207">G1</text>
<text x="112.5" y="207">0.63</text>
<text x="57.3" y="210.6">Contact Pad to Contact Pad (X16)</text>
<text x="57.3" y="214.2">Contact Pad to Contact Pad (X16)</text>
<text x="101.7" y="210.6">G2</text>
<text x="101.7" y="214.2">G3</text>
<text x="112.5" y="210.6">0.20</text>
<text x="112.5" y="214.2">0.22</text>
<text x="57.3" y="217.8">Contact Pad to Contact Pad (X16)</text>
<text x="57.3" y="221.4">Contact Pad to Contact Pad (X16)</text>
<text x="101.7" y="217.8">G4</text>
<text x="101.7" y="221.4">G5</text>
<text x="112.5" y="217.8">0.23</text>
<text x="112.5" y="221.4">0.28</text>
<text x="57.3" y="225">Contact Pad to Contact Pad (X16)</text>
<text x="101.7" y="225">G6</text>
<text x="112.5" y="225">0.25</text>
<text x="57.3" y="228.6">Thermal Via Diameter</text>
<text x="102.6" y="228.6">V</text>
<text x="127.2" y="228.6">0.33</text>
</g>
</svg>
